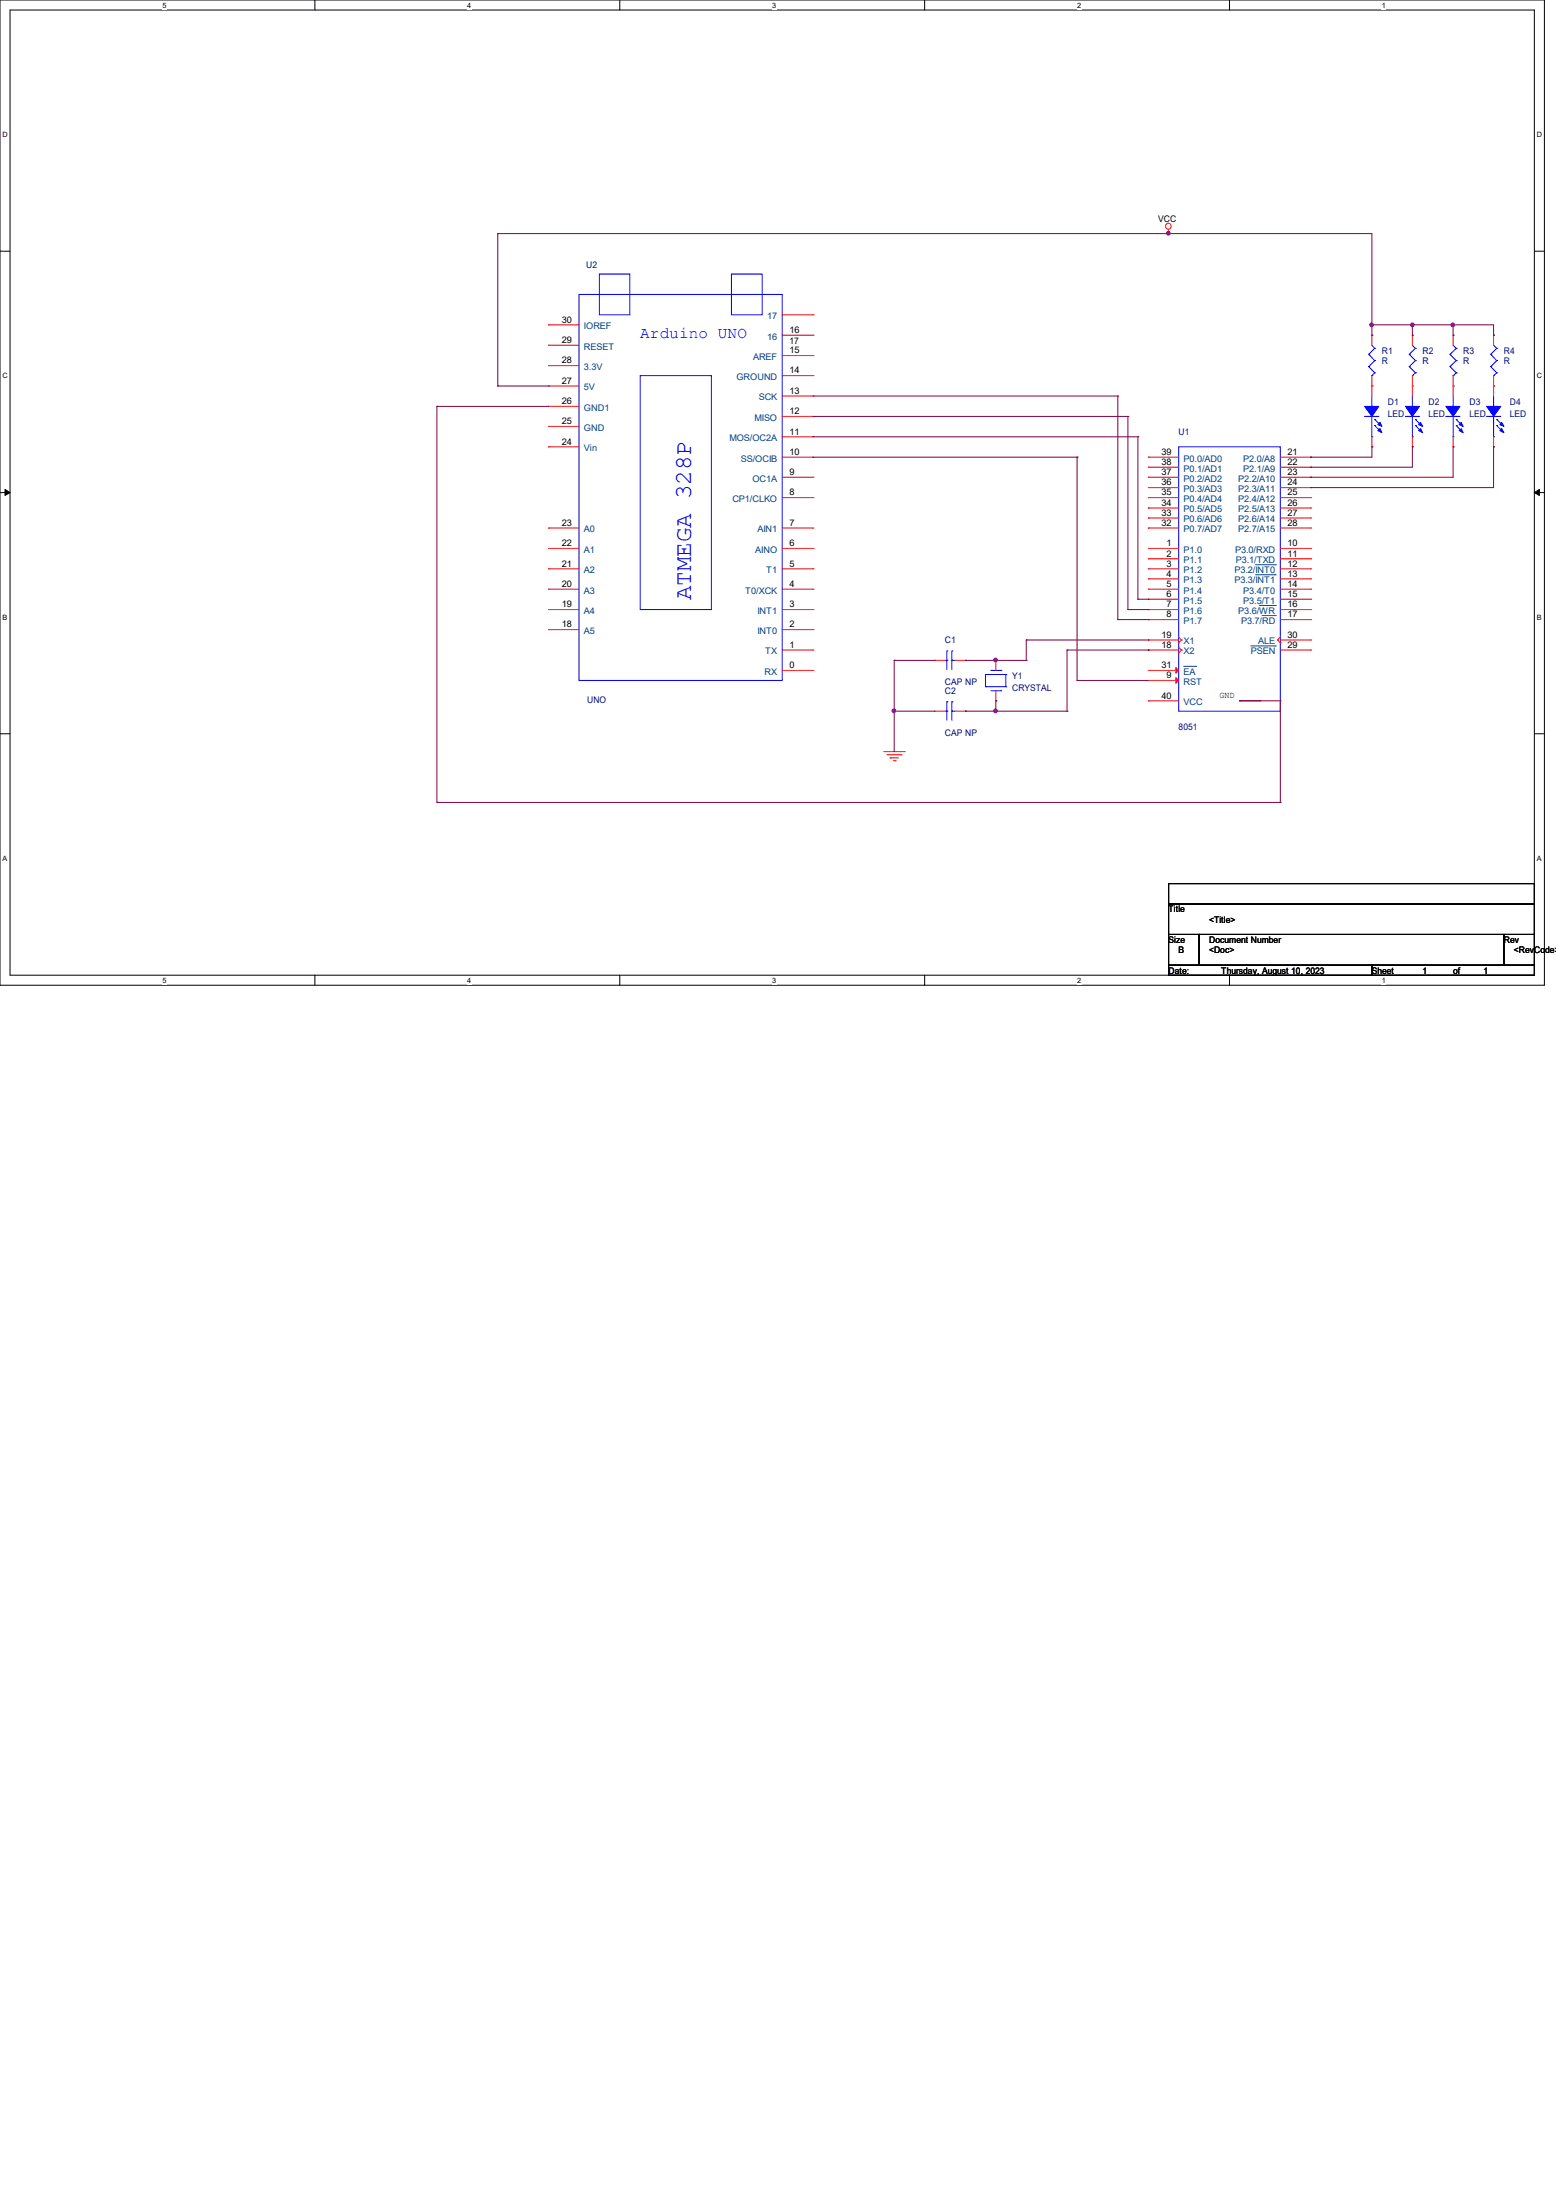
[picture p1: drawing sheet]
<svg xmlns="http://www.w3.org/2000/svg" width="210mm" height="297mm" viewBox="0 0 210 297" stroke-linecap="round" stroke-linejoin="round" font-family="sans-serif">
<path d="M0 0h208.4v133h-208.4zM1.4 1.4h205.7v130.3h-205.7z" fill="none" stroke="#000" stroke-width=".13"/>
<g fill="#fff">
<path d="M21.9 .1h.6v1.1h-.6z"/>
<path d="M21.9 131.8h.6v1.1h-.6z"/>
</g>
<path d="M42.5 0v1.4M42.5 131.7v1.3" fill="none" stroke="#000" stroke-width=".13"/>
<g fill="#fff">
<path d="M63.1 .1h.5v1.1h-.5z"/>
<path d="M63.1 131.8h.5v1.1h-.5z"/>
</g>
<path d="M83.7 0v1.4M83.7 131.7v1.3" fill="none" stroke="#000" stroke-width=".13"/>
<g fill="#fff">
<path d="M104.2 .1h.6v1.1h-.6z"/>
<path d="M104.2 131.8h.6v1.1h-.6z"/>
</g>
<path d="M124.8 0v1.4M124.8 131.7v1.3" fill="none" stroke="#000" stroke-width=".13"/>
<g fill="#fff">
<path d="M145.4 .1h.5v1.1h-.5z"/>
<path d="M145.4 131.8h.5v1.1h-.5z"/>
</g>
<path d="M165.9 0v1.4M165.9 131.7v1.3" fill="none" stroke="#000" stroke-width=".13"/>
<g fill="#fff">
<path d="M186.5 .1h.6v1.1h-.6z"/>
<path d="M186.5 131.8h.6v1.1h-.6z"/>
<path d="M.3 17.6h.8v1.1h-.8z"/>
<path d="M207.4 17.6h.8v1.1h-.8z"/>
<path d="M.3 50.2h.8v1.1h-.8z"/>
<path d="M207.4 50.2h.8v1.1h-.8z"/>
</g>
<path d="M0 33.9h1.4M207.1 33.9h1.3" fill="none" stroke="#000" stroke-width=".13"/>
<g fill="#fff">
<path d="M.3 82.8h.7v1.1h-.7z"/>
<path d="M207.4 82.8h.7v1.1h-.7z"/>
</g>
<path d="M0 66.5h1.4M207.1 66.5h1.3" fill="none" stroke="#000" stroke-width=".13"/>
<path d="M.7 66.1l.7 .4-.7 .4zM207.1 66.5l.7-.4v.8z" fill="#000" stroke="#000" stroke-width=".13"/>
<g fill="#fff">
<path d="M.3 115.3h.7v1.1h-.7z"/>
<path d="M207.4 115.3h.7v1.1h-.7z"/>
</g>
<path d="M0 99.1h1.4M167.3 94.6h2.8M170.1 94.6h.1M207.1 99.1h1.3M157.7 119.3h49.4v2.7h-49.4zM157.7 122h49.4v4.2h-49.4zM157.7 126.2h4.1v4.1h-4.1zM157.7 130.3h27.5v1.4h-27.5zM161.8 126.2h41.2v4.1h-41.2zM185.2 130.3h21.9v1.4h-21.9zM203 126.2h4.1v4.1h-4.1z" fill="none" stroke="#000" stroke-width=".13"/>
<g fill="none" stroke="#f00" stroke-width=".13">
<path d="M157.7 31.5h.1M157.7 31v.5M74 43.9h.1M74 46.6h.1M74 49.4h.1M74 52.1h.1M74 54.9h.1M74 57.6h.1M74 43.9h4.1M74 46.6h4.1M74 49.4h4.1M74 52.1h4.1"/>
<path d="M74 54.9h4.1M74 57.6h4.1M105.6 59h4.1M105.6 56.2h4.1M105.6 53.5h4.1M105.6 50.7h4.1M105.6 48h4.1M105.6 45.3h4.1M105.6 42.5h4.1M109.7 59h.1M109.7 56.2h.1M109.7 53.5h.1"/>
<path d="M109.7 50.7h.1M109.7 48h.1M109.7 45.3h.1M109.7 42.5h.1M185.2 52.1h.1M185.2 45.3h.1M185.2 45.3v1.3M185.2 50.7v2.8M185.2 59v1.3M190.6 52.1h.1M190.6 45.3h.1M190.6 45.3v1.3"/>
<path d="M190.6 50.7v2.8M190.6 59v1.3M196.1 52.1h.1M196.1 45.3h.1M196.1 45.3v1.3M196.1 50.7v2.8M196.1 59v1.3M201.6 52.1h.1M201.6 45.3h.1M201.6 45.3v1.3M201.6 50.7v2.8M201.6 59v1.3"/>
<path d="M74 60.3h.1M74 71.3h.1M74 74h.1M74 76.8h.1M74 79.5h.1M74 71.3h4.1M74 74h4.1M74 76.8h4.1M74 79.5h4.1M74 60.3h4.1M105.6 61.7h4.1M105.6 64.4h4.1"/>
<path d="M105.6 67.2h4.1M105.6 71.3h4.1M105.6 74h4.1M105.6 76.8h4.1M105.6 79.5h4.1M109.7 79.5h.1M109.7 76.8h.1M109.7 74h.1M109.7 71.3h.1M109.7 67.2h.1M109.7 64.4h.1M109.7 61.7h.1"/>
<path d="M155 61.7h.1M155 63.1h.1M155 64.4h.1M155 65.8h.1M155 67.2h.1M155 68.6h.1M155 69.9h.1M155 71.3h.1M155 74h.1M155 75.4h.1M155 76.8h.1M155 78.1h.1"/>
<path d="M155 79.5h.1M155 61.7h4.1M155 63.1h4.1M155 64.4h4.1M155 65.8h4.1M155 67.2h4.1M155 68.6h4.1M155 69.9h4.1M155 71.3h4.1M155 74h4.1M155 75.4h4.1M155 76.8h4.1"/>
<path d="M155 78.1h4.1M155 79.5h4.1M172.8 61.7h4.1M172.8 63.1h4.1M172.8 64.4h4.1M172.8 65.8h4.1M172.8 67.2h4.1M172.8 68.6h4.1M172.8 69.9h4.1M172.8 71.3h4.1M172.8 74h4.1M172.8 75.4h4.1"/>
<path d="M172.8 76.8h4.1M172.8 78.1h4.1M172.8 79.5h4.1M176.9 61.7h.1M176.9 63.1h.1M176.9 64.4h.1M176.9 65.8h.1M176.9 67.2h.1M176.9 68.6h.1M176.9 69.9h.1M176.9 71.3h.1M176.9 74h.1"/>
<path d="M176.9 75.4h.1M176.9 76.8h.1M176.9 78.1h.1M176.9 79.5h.1M185.2 60.3h.1M190.6 60.3h.1M196.1 60.3h.1M201.6 60.3h.1M74 82.3h.1M74 85h.1M74 82.3h4.1M74 85h4.1"/>
<path d="M105.6 87.8h4.1M105.6 90.5h4.1M105.6 82.3h4.1M105.6 85h4.1M109.7 90.5h.1M109.7 87.8h.1M109.7 85h.1M109.7 82.3h.1M126.2 96h.1M126.2 89.2h.1M126.2 96h1.4M126.2 89.2h1.4"/>
<path d="M128.9 96h1.4M128.9 89.2h1.4M130.3 96h.1M130.3 89.2h.1M134.4 94.6h.1M134.4 89.2h.1M134.4 89.2v1.3M134.4 93.3v1.3M155 94.6h.1M155 90.5h.1M155 86.4h.1M155 87.8h.1"/>
<path d="M155 91.9h.1M155 80.9h.1M155 82.3h.1M155 83.7h.1M155 87.8h4.1M155 86.4h4.1M155 94.6h4.1M155 90.5h4.1M155 91.9h4.1M155 80.9h4.1M155 82.3h4.1M155 83.7h4.1"/>
<path d="M159.1 86.8h.1M159.1 88.1h.1M159.1 86l.4 .4M159.1 87.4l.4 .4M159.5 86.4h.1M159.5 87.8h.1M159.5 86.4l-.4 .4M159.5 87.8l-.4 .3M172.4 86.4h.1M172.4 86.4l.4 .4M172.8 86.8h.1M172.8 87.8h4.1"/>
<path d="M172.8 86l-.4 .4M172.8 86.4h4.1M172.8 80.9h4.1M172.8 82.3h4.1M172.8 83.7h4.1M176.9 87.8h.1M176.9 86.4h.1M176.9 80.9h.1M176.9 82.3h.1M176.9 83.7h.1M119.3 101.5h2.7M119.7 101.9h1.9"/>
<path d="M120.1 102.3h.1M120.1 102.3h1.1M120.6 102.7h.2M120.8 102.7h.1M121.6 101.9h.1M122 101.5h.1"/>
<circle cx="157.7" cy="30.5" r=".39"/>
</g>
<g fill="none" stroke="#00f" stroke-width=".13">
<path d="M78.1 39.8h27.5v52.1h-27.5zM80.9 37h4.1v5.5h-4.1zM98.7 37h4.2v5.5h-4.2zM86.4 50.7h9.6v31.6h-9.6zM184.2 56.2h.1M184.2 56.2h1.9M184.7 47.8h.1M184.7 49.5h.1M184.7 47.8l.8 .9M184.7 49.5l.8 .8M185.2 54.9h.1M185.2 59h.1"/>
<path d="M185.2 50.7h.1M185.2 53.5v1.4M185.2 56.2v2.8M185.2 46.6l.3 .4M185.5 56.6h.1M185.5 57.4h.1M185.5 47h.1M185.5 48.7h.1M185.5 50.3h.1M185.5 56.6l.9 .8M185.5 57.4l.9 .9M185.5 47l-.8 .8"/>
<path d="M185.5 48.7l-.8 .8M185.5 50.3l-.3 .4M189.7 56.2h.1M189.7 56.2h1.9M190.2 47.8h.1M190.2 49.5h.1M190.2 47.8l.9 .9M190.2 49.5l.9 .8M190.6 54.9h.1M190.6 59h.1M190.6 50.7h.1M190.6 53.5v1.4"/>
<path d="M190.6 56.2v2.8M190.6 46.6l.5 .4M191.1 56.6h.1M191.1 57.4h.1M191.1 47h.1M191.1 48.7h.1M191.1 50.3h.1M191.1 56.6l.8 .8M191.1 57.4l.8 .9M191.1 47l-.9 .8M191.1 48.7l-.9 .8M191.1 50.3l-.5 .4"/>
<path d="M195.2 56.2h.1M195.2 56.2h1.9M195.7 47.8h.1M195.7 49.5h.1M195.7 47.8l.9 .9M195.7 49.5l.9 .8M196.1 54.9h.1M196.1 59h.1M196.1 50.7h.1M196.1 53.5v1.4M196.1 56.2v2.8M196.1 46.6l.5 .4"/>
<path d="M196.6 56.6h.1M196.6 57.4h.1M196.6 47h.1M196.6 48.7h.1M196.6 50.3h.1M196.6 56.6l.8 .8M196.6 57.4l.8 .9M196.6 47l-.9 .8M196.6 48.7l-.9 .8M196.6 50.3l-.5 .4M200.7 56.2h.1M200.7 56.2h1.9"/>
<path d="M201.2 47.8h.1M201.2 49.5h.1M201.2 47.8l.8 .9M201.2 49.5l.8 .8M201.6 54.9h.1M201.6 59h.1M201.6 50.7h.1M201.6 53.5v1.4M201.6 56.2v2.8M201.6 46.6l.4 .4M202 56.6h.1M202 57.4h.1"/>
<path d="M202 47h.1M202 48.7h.1M202 50.3h.1M202 56.6l.9 .8M202 57.4l.9 .9M202 47l-.8 .8M202 48.7l-.8 .8M202 50.3l-.4 .4M159.1 60.3h13.7v35.7h-13.7zM127.6 96h.2M127.6 89.2h.2M127.8 96h.1"/>
<path d="M127.8 94.7h.1M127.8 89.2h.1M127.8 87.9h.1M127.8 87.9v2.5M127.8 94.7v2.5M128.5 94.7h.1M128.5 96h.1M128.5 87.9h.1M128.5 89.2h.1M128.5 96h.4M128.5 87.9v2.5M128.5 94.7v2.5"/>
<path d="M128.5 89.2h.4M133 91.1h.1M133 92.7h.1M133 92.7h2.8M133 91.1h2.8M133 91.1v1.6M133.7 93.3h1.4M133.7 90.5h1.4M135.1 93.3h.1M135.1 90.5h.1M135.8 92.7h.1M135.8 91.1h.1"/>
<path d="M135.8 91.1v1.6"/>
</g>
<g fill="#00f" stroke="#00f" stroke-width=".13">
<path d="M195.2 54.9h1.9l-1 1.3z" fill-rule="evenodd"/>
<path d="M196.9 58.1l.3-.2 .3 .5z" fill-rule="evenodd"/>
<path d="M197.2 57l.3 .6-.6-.3z" fill-rule="evenodd"/>
<path d="M189.7 54.9h1.9l-1 1.3z" fill-rule="evenodd"/>
<path d="M191.5 58.1l.2-.2 .3 .5z" fill-rule="evenodd"/>
<path d="M191.7 57l.3 .6-.5-.3z" fill-rule="evenodd"/>
<path d="M184.2 54.9h1.9l-.9 1.3z" fill-rule="evenodd"/>
<path d="M186 58.1l.3-.2 .2 .5z" fill-rule="evenodd"/>
<path d="M186.3 57l.2 .6-.5-.3z" fill-rule="evenodd"/>
<path d="M200.7 54.9h1.9l-1 1.3z" fill-rule="evenodd"/>
<path d="M202.4 58.1l.3-.2 .3 .5z" fill-rule="evenodd"/>
<path d="M202.7 57l.3 .6-.6-.3z" fill-rule="evenodd"/>
</g>
<path d="M169.5 76.2h2.6M169.5 77.6h2.6M172.1 76.2h.1M172.1 77.6h.1M159.8 90h1.6M161.4 90h.1M168.8 87.2h3.3M170 81.7h2.1M170.3 83.1h1.8M172.1 87.2h.1M172.1 81.7h.1M172.1 83.1h.1" fill="none" stroke="#004080" stroke-width=".13"/>
<g fill="#f00" stroke="#f00" stroke-width=".13">
<path d="M158.7 90.1l.4 .4-.4 .4z"/>
<path d="M158.7 91.5l.4 .4-.4 .3z"/>
</g>
<g fill="none" stroke="#800040" stroke-width=".13">
<path d="M67.2 31.5h.1M67.2 31.5h118v13.8M67.2 31.5v20.6M157.7 31.5h.1M59 54.9h.1M59 54.9h15M59 54.9v53.4M67.2 52.1h.1M67.2 52.1h6.8M109.7 59h43.9M109.7 56.2h42.5M109.7 53.5h41.2"/>
<path d="M150.9 53.5h.1M150.9 53.5v30.2M152.2 56.2h.1M152.2 56.2v26.1M153.6 59h.1M153.6 59v21.9M185.2 43.9h.1M185.2 45.3h.1M185.2 43.9h16.4v1.4M190.6 43.9h.1M190.6 45.3h.1M190.6 43.9v1.4"/>
<path d="M196.1 43.9h.1M196.1 45.3h.1M196.1 43.9v1.4M201.6 45.3h.1M109.7 61.7h35.7M145.4 61.7h.1M145.4 61.7v30.2M176.9 61.7h.1M176.9 63.1h.1M176.9 64.4h.1M176.9 65.8h.1M185.2 60.3h.1"/>
<path d="M185.2 60.3v1.4h-8.3M190.6 60.3h.1M190.6 60.3v2.8h-13.7M196.1 60.3h.1M196.1 60.3v4.1h-19.2M201.6 60.3h.1M201.6 60.3v5.5h-24.7M120.7 89.2h.1M120.7 96h.1M120.7 89.2h5.5M120.7 89.2v12.3M120.7 96h5.5"/>
<path d="M130.3 89.2h.1M130.3 96h.1M130.3 89.2h8.2M130.3 96h13.7M134.4 94.6h.1M134.4 89.2h.1M134.4 94.6v1.4M138.5 86.4h.1M138.5 89.2h.1M138.5 86.4h16.5M138.5 86.4v2.8M144 96h.1"/>
<path d="M144 87.8h.1M144 87.8v8.2M144 87.8h11M145.4 91.9h.1M145.4 91.9h9.6M150.9 83.7h.1M150.9 83.7h4.1M152.2 82.3h.1M152.2 82.3h2.8M153.6 80.9h.1M153.6 80.9h1.4M155 87.8h.1"/>
<path d="M155 80.9h.1M155 82.3h.1M155 83.7h.1M167.3 94.6h.1M167.3 94.6h5.5M172.8 94.6h.1M172.8 94.6v13.7M59 108.3h.1M59 108.3h113.8M172.8 108.3h.1"/>
</g>
<g fill="#f0f" stroke="#f0f" stroke-width=".13">
<circle cx="185.1" cy="43.9" r=".25"/>
<circle cx="190.6" cy="43.9" r=".25"/>
<circle cx="134.4" cy="89.1" r=".25"/>
<circle cx="120.6" cy="96" r=".25"/>
<circle cx="157.7" cy="31.5" r=".25"/>
<circle cx="134.4" cy="96" r=".25"/>
<circle cx="196.1" cy="43.9" r=".25"/>
</g>
<text font-size="3.3" fill="#00f" x="93.3" y="81" transform="rotate(-90 93.3 81)">ATMEGA 328P</text>
<text font-size="2.2" fill="#00f" x="86.4" y="45.6">Arduino UNO</text>
<g font-size="1.2">
<text x="156.3" y="29.9">VCC</text>
<text x="75.8" y="43.6">30</text>
<text x="75.8" y="46.3">29</text>
<text x="106.5" y="47.7">15</text>
<text x="106.5" y="45">16</text>
<text x="106.6" y="46.4">17</text>
<text x="75.8" y="49.1">28</text>
<text x="75.8" y="51.8">27</text>
<text x="106.5" y="53.2">13</text>
<text x="106.5" y="50.4">14</text>
<text x="75.8" y="54.6">26</text>
<text x="75.8" y="57.3">25</text>
<text x="106.5" y="58.7">11</text>
<text x="106.5" y="55.9">12</text>
<text x="75.8" y="60">24</text>
<text x="106.5" y="64.1">9</text>
<text x="106.5" y="61.4">10</text>
<text x="156.8" y="61.4">39</text>
<text x="156.8" y="62.8">38</text>
<text x="156.8" y="64.1">37</text>
<text x="156.8" y="65.5">36</text>
<text x="173.8" y="61.4">21</text>
<text x="173.8" y="62.8">22</text>
<text x="173.8" y="64.1">23</text>
<text x="173.8" y="65.5">24</text>
<text x="75.8" y="71">23</text>
<text x="106.5" y="71">7</text>
<text x="106.5" y="66.9">8</text>
<text x="156.8" y="66.9">35</text>
<text x="156.8" y="68.3">34</text>
<text x="156.8" y="69.6">33</text>
<text x="156.8" y="71">32</text>
<text x="173.8" y="66.9">25</text>
<text x="173.8" y="68.3">26</text>
<text x="173.8" y="69.6">27</text>
<text x="173.8" y="71">28</text>
<text x="75.8" y="73.7">22</text>
<text x="75.8" y="76.5">21</text>
<text x="106.5" y="76.5">5</text>
<text x="106.5" y="73.7">6</text>
<text x="157.4" y="73.7">1</text>
<text x="157.4" y="75.1">2</text>
<text x="157.4" y="76.5">3</text>
<text x="157.4" y="77.9">4</text>
<text x="173.8" y="73.7">10</text>
<text x="173.8" y="75.1">11</text>
<text x="173.8" y="76.5">12</text>
<text x="173.8" y="77.9">13</text>
<text x="75.8" y="79.2">20</text>
<text x="75.8" y="82">19</text>
<text x="106.5" y="82">3</text>
<text x="106.5" y="79.2">4</text>
<text x="157.4" y="79.2">5</text>
<text x="157.4" y="80.6">6</text>
<text x="157.4" y="82">7</text>
<text x="157.4" y="83.4">8</text>
<text x="173.8" y="79.2">14</text>
<text x="173.8" y="80.6">15</text>
<text x="173.8" y="82">16</text>
<text x="173.8" y="83.4">17</text>
<text x="75.8" y="84.7">18</text>
<text x="106.5" y="87.5">1</text>
<text x="106.5" y="84.7">2</text>
<text x="156.8" y="86.1">19</text>
<text x="156.8" y="87.5">18</text>
<text x="173.8" y="87.5">29</text>
<text x="173.8" y="86.1">30</text>
<text x="106.5" y="90.2">0</text>
<text x="156.8" y="94.3">40</text>
<text x="156.8" y="90.2">31</text>
<text x="157.4" y="91.6">9</text>
<text x="164.6" y="94.3">GND</text>
<text x="157.7" y="123.2">Title</text>
<text x="163.2" y="124.6">&lt;Title&gt;</text>
<text x="157.7" y="127.3">Size</text>
<text x="157.7" y="131.4">Date:</text>
<text x="159.1" y="128.7">B</text>
<text x="163.2" y="128.7">&lt;Doc&gt;</text>
<text x="163.2" y="127.3">Document Number</text>
<text x="164.8" y="131.4">Thursday, August 10, 2023</text>
<text x="185.2" y="131.4">Sheet</text>
<text x="192" y="131.4">1</text>
<text x="196.1" y="131.4">of</text>
<text x="200.2" y="131.4">1</text>
<text x="203" y="127.3">Rev</text>
<text x="204.3" y="128.7">&lt;RevCode&gt;</text>
</g>
<g font-size="1.2" fill="#000080">
<text x="79.1" y="36.2">U2</text>
<text x="186.5" y="47.8">R1</text>
<text x="192" y="47.8">R2</text>
<text x="197.5" y="47.8">R3</text>
<text x="203" y="47.8">R4</text>
<text x="186.5" y="49.1">R</text>
<text x="192" y="49.1">R</text>
<text x="197.5" y="49.1">R</text>
<text x="203" y="49.1">R</text>
<text x="159.1" y="58.7">U1</text>
<text x="187.3" y="54.6">D1</text>
<text x="187.3" y="56.3">LED</text>
<text x="192.8" y="54.6">D2</text>
<text x="192.8" y="56.3">LED</text>
<text x="198.3" y="54.6">D3</text>
<text x="198.3" y="56.3">LED</text>
<text x="203.8" y="54.6">D4</text>
<text x="203.8" y="56.3">LED</text>
<text x="127.5" y="86.9">C1</text>
<text x="79.2" y="95">UNO</text>
<text x="127.5" y="93.7">C2</text>
<text x="127.5" y="92.5">CAP NP</text>
<text x="136.6" y="91.7">Y1</text>
<text x="136.6" y="93.3">CRYSTAL</text>
<text x="127.5" y="99.3">CAP NP</text>
<text x="159.1" y="98.5">8051</text>
</g>
<g font-size="1.2" fill="#004080">
<text x="78.8" y="44.4">IOREF</text>
<text x="78.8" y="47.2">RESET</text>
<text x="103.5" y="45.8">16</text>
<text x="103.5" y="43.1">17</text>
<text x="78.8" y="50">3.3V</text>
<text x="78.8" y="52.7">5V</text>
<text x="99.4" y="51.3">GROUND</text>
<text x="101.6" y="48.6">AREF</text>
<text x="78.8" y="55.5">GND1</text>
<text x="78.8" y="58.2">GND</text>
<text x="98.5" y="59.6">MOS/OC2A</text>
<text x="101.9" y="56.8">MISO</text>
<text x="102.4" y="54.1">SCK</text>
<text x="78.8" y="60.9">Vin</text>
<text x="100" y="62.3">SS/OCIB</text>
<text x="101.6" y="65">OC1A</text>
<text x="159.8" y="62.3">P0.0/AD0</text>
<text x="159.8" y="63.7">P0.1/AD1</text>
<text x="159.8" y="65">P0.2/AD2</text>
<text x="167.1" y="65">P2.2/A10</text>
<text x="167.8" y="62.3">P2.0/A8</text>
<text x="167.8" y="63.7">P2.1/A9</text>
<text x="78.8" y="71.9">A0</text>
<text x="98.8" y="67.8">CP1/CLKO</text>
<text x="102.2" y="71.9">AIN1</text>
<text x="159.8" y="66.4">P0.3/AD3</text>
<text x="159.8" y="67.8">P0.4/AD4</text>
<text x="159.8" y="69.2">P0.5/AD5</text>
<text x="159.8" y="70.5">P0.6/AD6</text>
<text x="159.8" y="71.9">P0.7/AD7</text>
<text x="167.1" y="66.4">P2.3/A11</text>
<text x="167.1" y="67.8">P2.4/A12</text>
<text x="167.1" y="69.2">P2.5/A13</text>
<text x="167.1" y="70.5">P2.6/A14</text>
<text x="167.1" y="71.9">P2.7/A15</text>
<text x="78.8" y="74.6">A1</text>
<text x="78.8" y="77.4">A2</text>
<text x="101.9" y="74.6">AINO</text>
<text x="103.4" y="77.4">T1</text>
<text x="159.8" y="74.6">P1.0</text>
<text x="159.8" y="76">P1.1</text>
<text x="159.8" y="77.4">P1.2</text>
<text x="166.6" y="77.4">P3.2/INT0</text>
<text x="166.7" y="74.6">P3.0/RXD</text>
<text x="166.8" y="76">P3.1/TXD</text>
<text x="78.8" y="80.1">A3</text>
<text x="78.8" y="82.9">A4</text>
<text x="100.6" y="80.1">T0/XCK</text>
<text x="102.2" y="82.9">INT1</text>
<text x="159.8" y="78.7">P1.3</text>
<text x="159.8" y="80.1">P1.4</text>
<text x="159.8" y="81.5">P1.5</text>
<text x="159.8" y="82.9">P1.6</text>
<text x="166.6" y="78.7">P3.3/INT1</text>
<text x="167.1" y="82.9">P3.6/WR</text>
<text x="167.8" y="80.1">P3.4/T0</text>
<text x="167.8" y="81.5">P3.5/T1</text>
<text x="78.8" y="85.6">A5</text>
<text x="102.2" y="85.6">INT0</text>
<text x="103.3" y="88.3">TX</text>
<text x="159.8" y="87">X1</text>
<text x="159.8" y="88.3">X2</text>
<text x="159.8" y="84.2">P1.7</text>
<text x="167.5" y="84.2">P3.7/RD</text>
<text x="168.8" y="88.3">PSEN</text>
<text x="169.8" y="87">ALE</text>
<text x="103.2" y="91.1">RX</text>
<text x="159.8" y="95.2">VCC</text>
<text x="159.8" y="91.1">EA</text>
<text x="159.8" y="92.5">RST</text>
</g>
<g font-size="1">
<text x="21.9" y="1">5</text>
<text x="63.1" y="1">4</text>
<text x="104.2" y="1">3</text>
<text x="145.4" y="1">2</text>
<text x="186.5" y="1">1</text>
<text x=".3" y="18.5">D</text>
<text x="207.4" y="18.5">D</text>
<text x=".3" y="51.1">C</text>
<text x="207.4" y="51.1">C</text>
<text x=".3" y="83.7">B</text>
<text x="207.4" y="83.7">B</text>
<text x=".3" y="116.2">A</text>
<text x="207.4" y="116.2">A</text>
<text x="21.9" y="132.7">5</text>
<text x="63.1" y="132.7">4</text>
<text x="104.2" y="132.7">3</text>
<text x="145.4" y="132.7">2</text>
<text x="186.5" y="132.7">1</text>
</g>
</svg>
